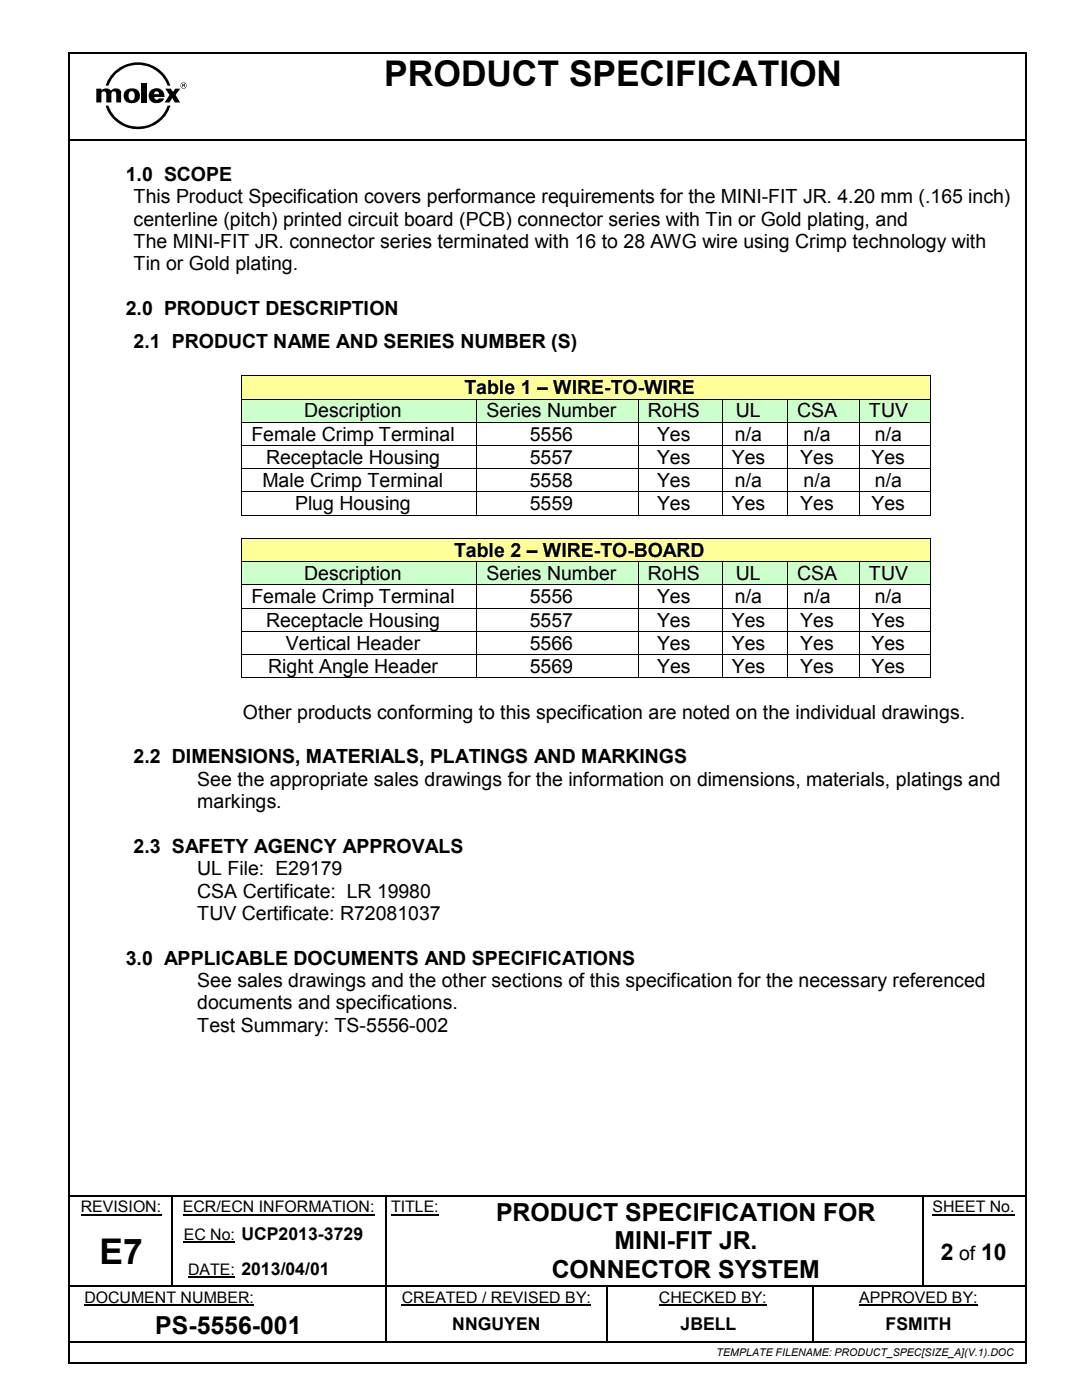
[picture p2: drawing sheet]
<svg xmlns="http://www.w3.org/2000/svg" width="216mm" height="279mm" viewBox="0 0 216 279" stroke-linecap="round" stroke-linejoin="round" font-family="sans-serif">
<g fill="#000">
<path d="M14 27.7h.3v.4h-.3zM204.3 27.7h.3v.4h-.3zM34.1 238.8h.3v.2h-.3zM34.1 238.4h.4v.4h-.4zM77 238.8h.2v.2h-.2zM77 238.4h.3v.4h-.3zM89.6 238.4h.4v.4h-.4zM184 238.8h.2v.2h-.2zM184 238.4h.3v.4h-.3zM204.3 238.4h.3v.4h-.3zM34.1 242.7h.3v.9h-.3zM34.1 249.6h.3v.9h-.3z"/>
<path d="M34.1 256.5h.3v.3h-.3zM46.9 256.5h.3v.3h-.3zM77 242.7h.2v.9h-.2zM77 249.6h.2v.9h-.2zM77 256.5h.2v.5h-.2zM89.6 256.5h.3v.3h-.3zM120.9 256.8h.3v.2h-.3zM120.9 256.5h.3v.3h-.3zM162 256.8h.3v.2h-.3zM162 256.5h.3v.3h-.3zM184 242.7h.2v.9h-.2zM184 249.6h.2v.9h-.2z"/>
<path d="M184 256.5h.2v.3h-.2zM76.9 260.9h.4v.7h-.4zM76.9 267.7h.4v.4h-.4zM120.9 260.9h.3v.7h-.3zM120.9 267.7h.3v.4h-.3zM162 260.9h.3v.7h-.3zM162 267.7h.3v.4h-.3zM204.3 267.7h.3v.4h-.3z"/>
</g>
<path d="M14.3 27.9h190.2M14 238.6h20.1M34.5 238.6h42.5M77.3 238.6h12.3M90 238.6h94M184.3 238.6h20M14 267.9h62.9M77.1 261.6v6.1M77.3 267.9h43.6M121.1 261.6v6.1M121.2 267.9h40.8M162.3 267.9h42" fill="none" stroke="#000" stroke-width=".34"/>
<path d="M16.1 242.4h16.1M36.5 242.4h38.3M36.7 248h10.2M37.5 254.9h9.4M78.1 242.4h9.5M186.1 242.4h16.4M16.8 260.5h33.9M80.2 260.5h37.7M131.5 260.5h21.5M171.4 260.5h23.7" fill="none" stroke="#000" stroke-width=".21"/>
<g fill="none" stroke="#000" stroke-width=".25">
<path d="M34.2 239v3.7M77.1 239v3.7M184.1 239v3.7M14 256.7h20.1M34.2 243.6v6M34.2 250.5v6M34.4 256.7h12.5M47.2 256.7h29.8M77.1 243.6v6M77.1 250.5v6M77.1 257v3.9M77.2 256.7h12.4"/>
<path d="M89.9 256.7h31M121.1 257v3.9M121.2 256.7h40.8M162.1 257v3.9M162.3 256.7h21.7M184.1 243.6v6M184.1 250.5v6M184.2 256.7h20.3M162.1 261.6v6.1"/>
</g>
<g fill="#000">
<path d="M25.8 18.5l.2-.3a.62 .62 0 0 1 .9 .7 .76 .76 0 0 1-.1 .8 .76 .76 0 0 1-.8 .3 1.19 1.19 0 0 1-.2-1.5zM25 18.1a1.56 1.56 0 0 0 0 2 1.56 1.56 0 0 0 1.9 .4 1.51 1.51 0 0 0 .9-2 1.51 1.51 0 0 0-2-.8z" fill-rule="evenodd"/>
<path d="M22.7 14.4a6.8 6.8 0 0 1 11.3 2.7h-.6a6.3 6.3 0 0 0-5.9-4.2 6.3 6.3 0 0 0-5.9 4.2h-.5l.6-1.4z" fill-rule="evenodd"/>
<path d="M30 18.1a1.49 1.49 0 0 0 .9 2.5 1.82 1.82 0 0 0 1.7-.6l.1-.4h-1a.5 .5 0 0 1-.6 .3 .5 .5 0 0 1-.3-.6h2.1a1.63 1.63 0 0 0-1-1.6 1.63 1.63 0 0 0-1.9 .4zM30.9 18.4l.6-.2 .2 .6h-.9z" fill-rule="evenodd"/>
<path d="M33 17.7h1.1l.4 .7 .5-.7h.9l-.8 1.3 .8 1.4h-1l-.5-.8-.6 .8h-.9l.9-1.4z" fill-rule="evenodd"/>
<path d="M36 17.1a.63 .63 0 0 1 1.2 0 .63 .63 0 0 1-1.2 0zM36.1 17.1a.55 .55 0 0 0 1.1 0 .55 .55 0 0 0-1.1 0z" fill-rule="evenodd"/>
<path d="M36.5 16.8l.2 .1v.1h-.2zM36.4 16.8v.6h.1v-.3h.2v.3h.2l-.1-.3 .1-.3z" fill-rule="evenodd"/>
<path d="M19.2 17.7h1v.4a1.26 1.26 0 0 1 1.9 0l.7-.4h.7l.5 .3 .2 .3v2.1h-1v-1.8l-.3-.4-.5 .1-.2 .3v1.8h-1v-1.7l-.3-.5h-.4l-.3 .3v1.9h-1z" fill-rule="evenodd"/>
<path d="M28.2 16.5h1.1v3.9h-1.1z" fill-rule="evenodd"/>
<path d="M21.1 21.1h.5a6.3 6.3 0 0 0 5.9 4.2 6.3 6.3 0 0 0 5.9-4.2h.6a6.8 6.8 0 0 1-6.5 4.7 6.8 6.8 0 0 1-6.4-4.7z" fill-rule="evenodd"/>
</g>
<g fill="#ffff98">
<path d="M48.3 75.1h137.2v4.4h-137.2z"/>
<path d="M50.2 75.1h133.5v4.4h-133.5z"/>
</g>
<path d="M48.2 74.9h.1v.2h-.1zM185.5 74.9h.2v.2h-.2z" fill="#000"/>
<path d="M48.3 75.1v4.4M48.3 75h137.2M185.6 75.1v4.4" fill="none" stroke="#000" stroke-width=".2"/>
<g fill="#cfc">
<path d="M48.3 79.7h46.7v4.5h-46.7z"/>
<path d="M50.2 79.7h43v4.5h-43z"/>
<path d="M95.2 79.7h32.1v4.5h-32.1z"/>
<path d="M97.1 79.7h28.4v4.5h-28.4z"/>
<path d="M127.5 79.7h16.5v4.5h-16.5z"/>
<path d="M129.3 79.7h12.9v4.5h-12.9z"/>
<path d="M144.2 79.7h12.9v4.5h-12.9z"/>
<path d="M146 79.7h9.2v4.5h-9.2z"/>
<path d="M157.2 79.7h14.2v4.5h-14.2z"/>
<path d="M159 79.7h10.6v4.5h-10.6z"/>
<path d="M171.6 79.7h13.9v4.5h-13.9z"/>
<path d="M173.4 79.7h10.3v4.5h-10.3z"/>
</g>
<path d="M48.2 79.5h.1v.2h-.1zM95.1 79.5h.1v.2h-.1zM127.3 79.5h.2v.2h-.2zM144 79.5h.2v.2h-.2zM157.1 79.5h.1v.2h-.1zM171.4 79.5h.2v.2h-.2zM185.5 79.5h.2v.2h-.2z" fill="#000"/>
<g fill="none" stroke="#000" stroke-width=".2">
<path d="M48.3 79.7v4.5M48.3 79.6h46.8M95.2 79.7v4.5M95.2 79.6h32.1M127.4 79.7v4.5M127.5 79.6h16.5M144.1 79.7v4.5M144.2 79.6h12.9M157.1 79.7v4.5M157.2 79.6h14.2M171.5 79.7v4.5M171.6 79.6h13.9"/>
<path d="M185.6 79.7v4.5"/>
</g>
<g fill="#fff">
<path d="M48.3 84.4h46.7v4.4h-46.7z"/>
<path d="M50.2 84.4h43v4.4h-43z"/>
<path d="M95.2 84.4h32.1v4.4h-32.1z"/>
<path d="M97.1 84.4h28.4v4.4h-28.4z"/>
<path d="M127.5 84.4h16.5v4.4h-16.5z"/>
<path d="M129.3 84.4h12.9v4.4h-12.9z"/>
<path d="M144.2 84.4h12.9v4.4h-12.9z"/>
<path d="M146 84.4h9.2v4.4h-9.2z"/>
<path d="M157.2 84.4h14.2v4.4h-14.2z"/>
<path d="M159 84.4h10.6v4.4h-10.6z"/>
<path d="M171.6 84.4h13.9v4.4h-13.9z"/>
<path d="M173.4 84.4h10.3v4.4h-10.3z"/>
</g>
<g fill="#000">
<path d="M48.2 84.2h.1v.1h-.1zM48.2 88.8h.1v.2h-.1zM48.2 93.5h.1v.1h-.1zM48.2 98.1h.1v.2h-.1zM95.1 84.2h.1v.1h-.1zM95.1 88.8h.1v.2h-.1zM95.1 93.5h.1v.1h-.1zM95.1 98.1h.1v.2h-.1zM127.3 84.2h.2v.1h-.2zM127.3 88.8h.2v.2h-.2zM127.3 93.5h.2v.1h-.2zM127.3 98.1h.2v.2h-.2z"/>
<path d="M144 84.2h.2v.1h-.2zM144 88.8h.2v.2h-.2zM144 93.5h.2v.1h-.2zM144 98.1h.2v.2h-.2zM157.1 84.2h.1v.1h-.1zM157.1 88.8h.1v.2h-.1zM157.1 93.5h.1v.1h-.1zM157.1 98.1h.1v.2h-.1zM171.4 84.2h.2v.1h-.2zM171.4 88.8h.2v.2h-.2zM171.4 93.5h.2v.1h-.2zM171.4 98.1h.2v.2h-.2z"/>
<path d="M185.5 84.2h.2v.1h-.2zM185.5 88.8h.2v.2h-.2zM185.5 93.5h.2v.1h-.2zM185.5 98.1h.2v.2h-.2zM48.2 102.7h.1v.2h-.1zM95.1 102.7h.1v.2h-.1zM127.3 102.7h.2v.2h-.2zM144 102.7h.2v.2h-.2zM157.1 102.7h.1v.2h-.1zM171.4 102.7h.2v.2h-.2zM185.5 102.7h.2v.2h-.2z"/>
</g>
<g fill="none" stroke="#000" stroke-width=".2">
<path d="M48.3 84.3v4.5M48.3 89v4.5M48.3 93.6v4.5M48.3 98.3v4.4M48.3 84.2h46.8M48.3 88.9h46.8M48.3 93.6h46.8M48.3 98.2h46.8M95.2 84.3v4.5M95.2 89v4.5M95.2 93.6v4.5M95.2 98.3v4.4"/>
<path d="M95.2 84.2h32.1M95.2 88.9h32.1M95.2 93.6h32.1M95.2 98.2h32.1M127.4 84.3v4.5M127.4 89v4.5M127.4 93.6v4.5M127.4 98.3v4.4M127.5 84.2h16.5M127.5 88.9h16.5M127.5 93.6h16.5M127.5 98.2h16.5"/>
<path d="M144.1 84.3v4.5M144.1 89v4.5M144.1 93.6v4.5M144.1 98.3v4.4M144.2 84.2h12.9M144.2 88.9h12.9M144.2 93.6h12.9M144.2 98.2h12.9M157.1 84.3v4.5M157.1 89v4.5M157.1 93.6v4.5M157.1 98.3v4.4"/>
<path d="M157.2 84.2h14.2M157.2 88.9h14.2M157.2 93.6h14.2M157.2 98.2h14.2M171.5 84.3v4.5M171.5 89v4.5M171.5 93.6v4.5M171.5 98.3v4.4M171.6 84.2h13.9M171.6 88.9h13.9M171.6 93.6h13.9M171.6 98.2h13.9"/>
<path d="M185.6 84.3v4.5M185.6 89v4.5M185.6 93.6v4.5M185.6 98.3v4.4M48.3 102.8h46.8M95.2 102.8h32.1M127.5 102.8h16.5M144.2 102.8h12.9M157.2 102.8h14.2M171.6 102.8h13.9"/>
</g>
<g fill="#ffff98">
<path d="M48.3 107.5h137.2v4.5h-137.2z"/>
<path d="M50.2 107.5h133.5v4.5h-133.5z"/>
</g>
<path d="M48.2 107.4h.1v.1h-.1zM185.5 107.4h.2v.1h-.2z" fill="#000"/>
<path d="M48.3 107.5v4.5M48.3 107.4h137.2M185.6 107.5v4.5" fill="none" stroke="#000" stroke-width=".2"/>
<g fill="#cfc">
<path d="M48.3 112.2h46.7v4.4h-46.7z"/>
<path d="M50.2 112.2h43v4.4h-43z"/>
<path d="M95.2 112.2h32.1v4.4h-32.1z"/>
<path d="M97.1 112.2h28.4v4.4h-28.4z"/>
<path d="M127.5 112.2h16.5v4.4h-16.5z"/>
<path d="M129.3 112.2h12.9v4.4h-12.9z"/>
<path d="M144.2 112.2h12.9v4.4h-12.9z"/>
<path d="M146 112.2h9.2v4.4h-9.2z"/>
<path d="M157.2 112.2h14.2v4.4h-14.2z"/>
<path d="M159 112.2h10.6v4.4h-10.6z"/>
<path d="M171.6 112.2h13.9v4.4h-13.9z"/>
<path d="M173.4 112.2h10.3v4.4h-10.3z"/>
</g>
<path d="M48.2 112h.1v.2h-.1zM95.1 112h.1v.2h-.1zM127.3 112h.2v.2h-.2zM144 112h.2v.2h-.2zM157.1 112h.1v.2h-.1zM171.4 112h.2v.2h-.2zM185.5 112h.2v.2h-.2z" fill="#000"/>
<g fill="none" stroke="#000" stroke-width=".2">
<path d="M48.3 112.2v4.4M48.3 112.1h46.8M95.2 112.2v4.4M95.2 112.1h32.1M127.4 112.2v4.4M127.5 112.1h16.5M144.1 112.2v4.4M144.2 112.1h12.9M157.1 112.2v4.4M157.2 112.1h14.2M171.5 112.2v4.4M171.6 112.1h13.9"/>
<path d="M185.6 112.2v4.4"/>
</g>
<g fill="#fff">
<path d="M48.3 116.8h46.7v4.5h-46.7z"/>
<path d="M50.2 116.8h43v4.5h-43z"/>
<path d="M95.2 116.8h32.1v4.5h-32.1z"/>
<path d="M97.1 116.8h28.4v4.5h-28.4z"/>
<path d="M127.5 116.8h16.5v4.5h-16.5z"/>
<path d="M129.3 116.8h12.9v4.5h-12.9z"/>
<path d="M144.2 116.8h12.9v4.5h-12.9z"/>
<path d="M146 116.8h9.2v4.5h-9.2z"/>
<path d="M157.2 116.8h14.2v4.5h-14.2z"/>
<path d="M159 116.8h10.6v4.5h-10.6z"/>
<path d="M171.6 116.8h13.9v4.5h-13.9z"/>
<path d="M173.4 116.8h10.3v4.5h-10.3z"/>
</g>
<g fill="#000">
<path d="M13.6 10.3h.4v.4h-.4zM204.5 10.3h.3v.4h-.3zM48.2 116.6h.1v.2h-.1zM95.1 116.6h.1v.2h-.1zM127.3 116.6h.2v.2h-.2zM144 116.6h.2v.2h-.2zM157.1 116.6h.1v.2h-.1zM171.4 116.6h.2v.2h-.2zM185.5 116.6h.2v.2h-.2zM48.2 121.3h.1v.2h-.1zM48.2 125.9h.1v.2h-.1zM48.2 130.6h.1v.1h-.1z"/>
<path d="M48.2 135.2h.1v.2h-.1zM95.1 121.3h.1v.2h-.1zM95.1 125.9h.1v.2h-.1zM95.1 130.6h.1v.1h-.1zM95.1 135.2h.1v.2h-.1zM127.3 121.3h.2v.2h-.2zM127.3 125.9h.2v.2h-.2zM127.3 130.6h.2v.1h-.2zM127.3 135.2h.2v.2h-.2zM144 121.3h.2v.2h-.2zM144 125.9h.2v.2h-.2zM144 130.6h.2v.1h-.2z"/>
<path d="M144 135.2h.2v.2h-.2zM157.1 121.3h.1v.2h-.1zM157.1 125.9h.1v.2h-.1zM157.1 130.6h.1v.1h-.1zM157.1 135.2h.1v.2h-.1zM171.4 121.3h.2v.2h-.2zM171.4 125.9h.2v.2h-.2zM171.4 130.6h.2v.1h-.2zM171.4 135.2h.2v.2h-.2zM185.5 121.3h.2v.2h-.2zM185.5 125.9h.2v.2h-.2zM185.5 130.6h.2v.1h-.2z"/>
<path d="M185.5 135.2h.2v.2h-.2zM13.6 271.8h.4v.3h-.4zM204.5 271.8h.3v.3h-.3z"/>
</g>
<g fill="none" stroke="#000" stroke-width=".2">
<path d="M48.3 116.8v4.5M48.3 116.7h46.8M95.2 116.8v4.5M95.2 116.7h32.1M127.4 116.8v4.5M127.5 116.7h16.5M144.1 116.8v4.5M144.2 116.7h12.9M157.1 116.8v4.5M157.2 116.7h14.2M171.5 116.8v4.5M171.6 116.7h13.9"/>
<path d="M185.6 116.8v4.5M48.3 121.5v4.4M48.3 126.1v4.5M48.3 130.7v4.5M48.3 121.4h46.8M48.3 126h46.8M48.3 130.6h46.8M48.3 135.3h46.8M95.2 121.5v4.4M95.2 126.1v4.5M95.2 130.7v4.5M95.2 121.4h32.1"/>
<path d="M95.2 126h32.1M95.2 130.6h32.1M95.2 135.3h32.1M127.4 121.5v4.4M127.4 126.1v4.5M127.4 130.7v4.5M127.5 121.4h16.5M127.5 126h16.5M127.5 130.6h16.5M127.5 135.3h16.5M144.1 121.5v4.4M144.1 126.1v4.5"/>
<path d="M144.1 130.7v4.5M144.2 121.4h12.9M144.2 126h12.9M144.2 130.6h12.9M144.2 135.3h12.9M157.1 121.5v4.4M157.1 126.1v4.5M157.1 130.7v4.5M157.2 121.4h14.2M157.2 126h14.2M157.2 130.6h14.2M157.2 135.3h14.2"/>
<path d="M171.5 121.5v4.4M171.5 126.1v4.5M171.5 130.7v4.5M171.6 121.4h13.9M171.6 126h13.9M171.6 130.6h13.9M171.6 135.3h13.9M185.6 121.5v4.4M185.6 126.1v4.5M185.6 130.7v4.5"/>
</g>
<path d="M13.8 10.7v261.1M14 10.5h190.5M204.6 10.7v261.1M14 271.9h190.5" fill="none" stroke="#000" stroke-width=".34"/>
<g font-size="7.1">
<text x="76.7" y="17.2">PRODUCT SPECIFICATION</text>
<text x="19.9" y="252.3">E7</text>
</g>
<g font-size="5">
<text x="99" y="243.6">PRODUCT SPECIFICATION FOR</text>
<text x="122.6" y="249.3">MINI-FIT JR.</text>
<text x="110.1" y="255">CONNECTOR SYSTEM</text>
<text x="31" y="266.2">PS-5556-001</text>
</g>
<g font-size="4.6">
<text x="187.7" y="251.4">2</text>
<text x="195.7" y="251.4">10</text>
</g>
<g font-size="3.9">
<text x="25.1" y="36.1">1.0 SCOPE</text>
<text x="26.7" y="40.6">This Product Specification covers performance requirements for the MINI-FIT JR. 4.20 mm (.165 inch)</text>
<text x="26.7" y="45">centerline (pitch) printed circuit board (PCB) connector series with Tin or Gold plating, and</text>
<text x="26.7" y="49.5">The MINI-FIT JR. connector series terminated with 16 to 28 AWG wire using Crimp technology with</text>
<text x="26.7" y="54">Tin or Gold plating.</text>
<text x="25.1" y="62.8">2.0 PRODUCT DESCRIPTION</text>
<text x="26.7" y="69.5">2.1 PRODUCT NAME AND SERIES NUMBER (S)</text>
<text x="60.7" y="83.3">Description</text>
<text x="92.7" y="78.6">Table 1 – WIRE-TO-WIRE</text>
<text x="97.1" y="83.3">Series Number</text>
<text x="129.3" y="83.3">RoHS</text>
<text x="146.9" y="83.3">UL</text>
<text x="159" y="83.3">CSA</text>
<text x="173.4" y="83.3">TUV</text>
<text x="50.2" y="88">Female Crimp Terminal</text>
<text x="105.7" y="88">5556</text>
<text x="131.1" y="88">Yes</text>
<text x="146.6" y="88">n/a</text>
<text x="160.4" y="88">n/a</text>
<text x="174.6" y="88">n/a</text>
<text x="53.1" y="92.6">Receptacle Housing</text>
<text x="105.7" y="92.6">5557</text>
<text x="131.1" y="92.6">Yes</text>
<text x="146" y="92.6">Yes</text>
<text x="159.7" y="92.6">Yes</text>
<text x="173.9" y="92.6">Yes</text>
<text x="52.4" y="97.2">Male Crimp Terminal</text>
<text x="58.9" y="101.9">Plug Housing</text>
<text x="105.7" y="101.9">5559</text>
<text x="105.7" y="97.2">5558</text>
<text x="131.1" y="101.9">Yes</text>
<text x="131.1" y="97.2">Yes</text>
<text x="146" y="101.9">Yes</text>
<text x="146.6" y="97.2">n/a</text>
<text x="159.7" y="101.9">Yes</text>
<text x="160.4" y="97.2">n/a</text>
<text x="173.9" y="101.9">Yes</text>
<text x="174.6" y="97.2">n/a</text>
<text x="90.6" y="111.1">Table 2 – WIRE-TO-BOARD</text>
<text x="60.7" y="115.8">Description</text>
<text x="97.1" y="115.8">Series Number</text>
<text x="129.3" y="115.8">RoHS</text>
<text x="146.9" y="115.8">UL</text>
<text x="159" y="115.8">CSA</text>
<text x="173.4" y="115.8">TUV</text>
<text x="50.2" y="120.4">Female Crimp Terminal</text>
<text x="53.1" y="125.1">Receptacle Housing</text>
<text x="105.7" y="120.4">5556</text>
<text x="105.7" y="125.1">5557</text>
<text x="131.1" y="120.4">Yes</text>
<text x="131.1" y="125.1">Yes</text>
<text x="146" y="125.1">Yes</text>
<text x="146.6" y="120.4">n/a</text>
<text x="159.7" y="125.1">Yes</text>
<text x="160.4" y="120.4">n/a</text>
<text x="173.9" y="125.1">Yes</text>
<text x="174.6" y="120.4">n/a</text>
<text x="57.1" y="129.7">Vertical Header</text>
<text x="105.7" y="129.7">5566</text>
<text x="131.1" y="129.7">Yes</text>
<text x="146" y="129.7">Yes</text>
<text x="159.7" y="129.7">Yes</text>
<text x="173.9" y="129.7">Yes</text>
<text x="53.5" y="134.3">Right Angle Header</text>
<text x="105.7" y="134.3">5569</text>
<text x="131.1" y="134.3">Yes</text>
<text x="146" y="134.3">Yes</text>
<text x="159.7" y="134.3">Yes</text>
<text x="173.9" y="134.3">Yes</text>
<text x="48.5" y="143.4">Other products conforming to this specification are noted on the individual drawings.</text>
<text x="26.7" y="152.3">2.2 DIMENSIONS, MATERIALS, PLATINGS AND MARKINGS</text>
<text x="39.4" y="156.8">See the appropriate sales drawings for the information on dimensions, materials, platings and</text>
<text x="39.4" y="161.3">markings.</text>
<text x="26.7" y="170.2">2.3 SAFETY AGENCY APPROVALS</text>
<text x="39.4" y="174.7">UL File: E29179</text>
<text x="39.4" y="179.2">CSA Certificate: LR 19980</text>
<text x="39.4" y="183.6">TUV Certificate: R72081037</text>
<text x="25.1" y="192.5">3.0 APPLICABLE DOCUMENTS AND SPECIFICATIONS</text>
<text x="39.4" y="197">See sales drawings and the other sections of this specification for the necessary referenced</text>
<text x="39.4" y="201.5">documents and specifications.</text>
<text x="39.4" y="205.9">Test Summary: TS-5556-002</text>
<text x="191.4" y="251.4">of</text>
</g>
<g font-size="3.5">
<text x="90.3" y="265.5">NNGUYEN</text>
<text x="135.8" y="265.5">JBELL</text>
<text x="176.7" y="265.5">FSMITH</text>
</g>
<g font-size="3.2">
<text x="16.1" y="242">REVISION:</text>
<text x="36.5" y="242">ECR/ECN INFORMATION:</text>
<text x="78.1" y="242">TITLE:</text>
<text x="186.1" y="242">SHEET No.</text>
<text x="36.7" y="247.5">EC No: UCP2013-3729</text>
<text x="37.5" y="254.4">DATE: 2013/04/01</text>
<text x="16.8" y="260">DOCUMENT NUMBER:</text>
<text x="80.2" y="260">CREATED / REVISED BY:</text>
<text x="131.5" y="260">CHECKED BY:</text>
<text x="171.4" y="260">APPROVED BY:</text>
</g>
<text font-size="2.1" x="143" y="270.6">TEMPLATE FILENAME: PRODUCT_SPEC[SIZE_A](V.1).DOC</text>
</svg>
